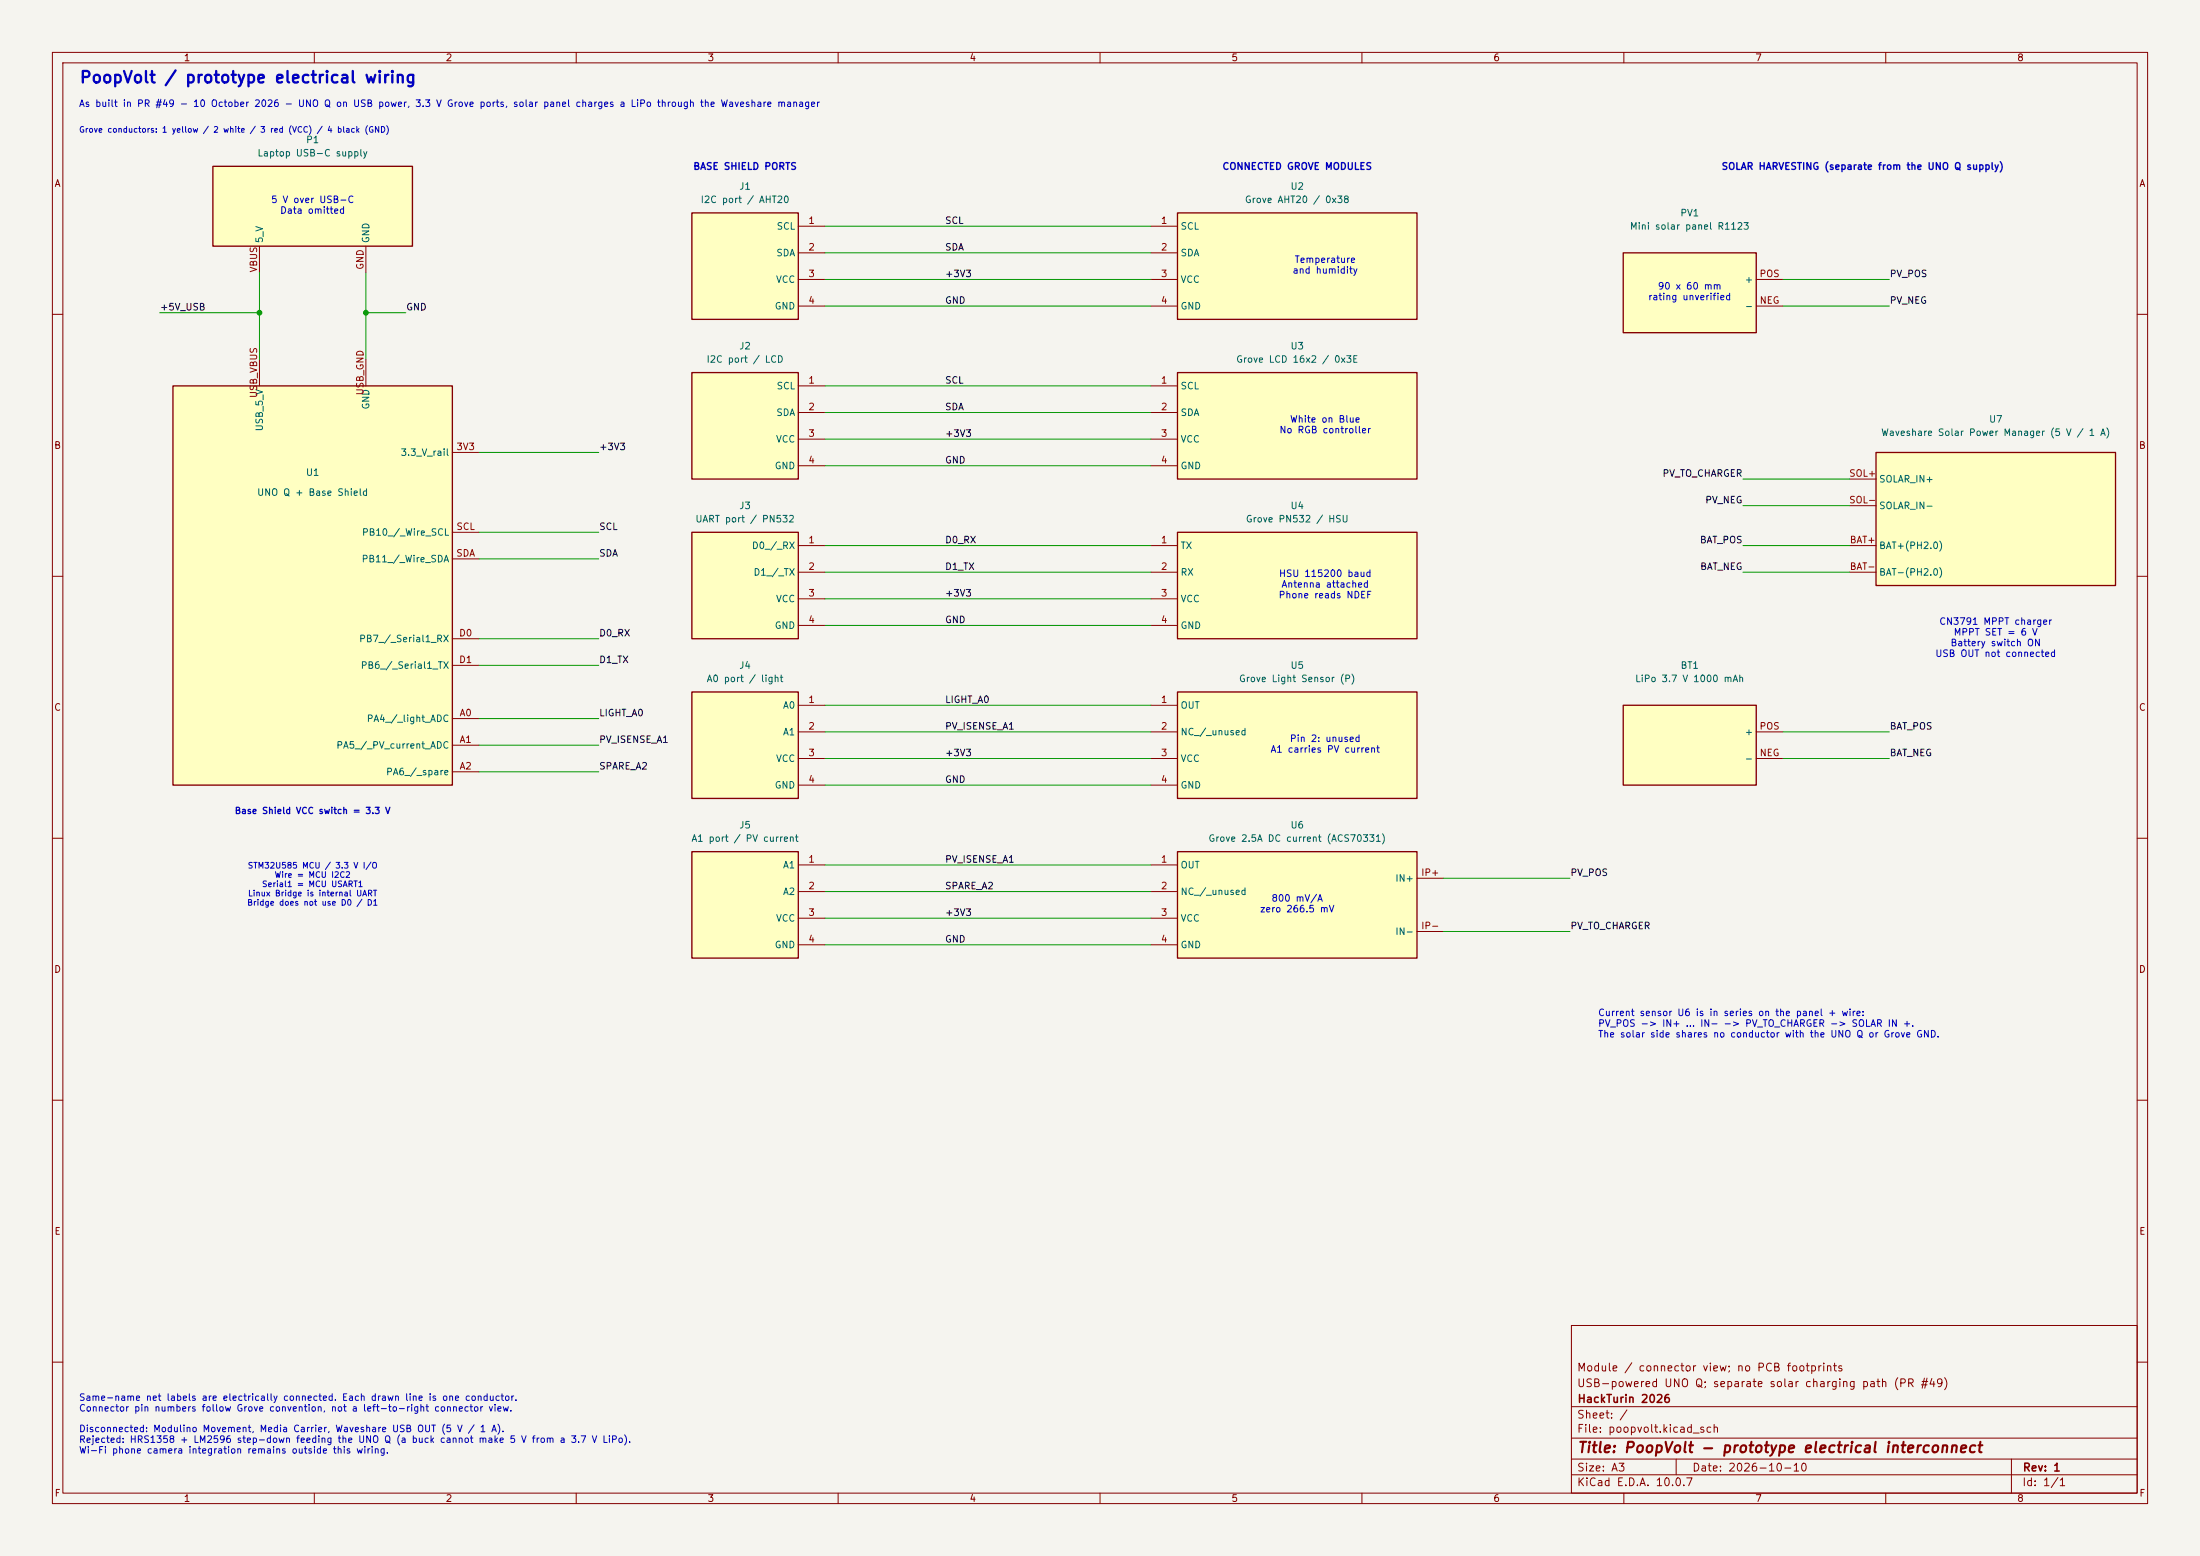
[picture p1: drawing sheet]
<svg xmlns="http://www.w3.org/2000/svg" width="420mm" height="297mm" viewBox="0 0 420 297" stroke-linecap="round" stroke-linejoin="round" font-family="sans-serif">
<path d="M0 0h420v297h-420z" fill="#f5f4ef" stroke="#f5f4ef" stroke-width=".19"/>
<g fill="none" stroke="#840000" stroke-width=".19">
<path d="M10 10h400v277h-400zM12 12h396v273h-396zM60 10v2M110 10v2M160 10v2M210 10v2M260 10v2M310 10v2M360 10v2M10 60h2M408 60h2M10 110h2"/>
<path d="M408 110h2M10 160h2M408 160h2M10 210h2M408 210h2M300 253h108v32h-108zM10 260h2M300 278.5h108M300 274.5h108M300 268.5h108M320 278.5v3M384 278.5v6.5"/>
<path d="M408 260h2M60 285v2M110 285v2M160 285v2M210 285v2M260 285v2M300 281.5h108M310 285v2M360 285v2"/>
</g>
<path d="M309.9 134.6h25.4v15.3h-25.4z" fill="#ffffc2"/>
<path d="M309.9 134.6h25.4v15.3h-25.4z" fill="none" stroke="#840000" stroke-width=".25"/>
<path d="M335.3 139.7h5.1M335.3 144.8h5.1" fill="none" stroke="#840000" stroke-width=".19"/>
<path d="M132.1 101.6h20.3v20.3h-20.3z" fill="#ffffc2"/>
<path d="M132.1 101.6h20.3v20.3h-20.3z" fill="none" stroke="#840000" stroke-width=".25"/>
<path d="M152.4 104.1h5.1M152.4 109.2h5.1M152.4 114.3h5.1M152.4 119.4h5.1" fill="none" stroke="#840000" stroke-width=".19"/>
<path d="M132.1 71.1h20.3v20.3h-20.3z" fill="#ffffc2"/>
<path d="M132.1 71.1h20.3v20.3h-20.3z" fill="none" stroke="#840000" stroke-width=".25"/>
<path d="M152.4 73.7h5.1M152.4 78.7h5.1M152.4 83.8h5.1M152.4 88.9h5.1" fill="none" stroke="#840000" stroke-width=".19"/>
<path d="M309.9 48.3h25.4v15.2h-25.4z" fill="#ffffc2"/>
<path d="M309.9 48.3h25.4v15.2h-25.4z" fill="none" stroke="#840000" stroke-width=".25"/>
<path d="M335.3 58.4h5.1M335.3 53.3h5.1" fill="none" stroke="#840000" stroke-width=".19"/>
<path d="M358.1 86.4h45.8v25.4h-45.8z" fill="#ffffc2"/>
<path d="M358.1 86.4h45.8v25.4h-45.8z" fill="none" stroke="#840000" stroke-width=".25"/>
<path d="M353.1 91.4h5M353.1 96.5h5M353.1 104.1h5M353.1 109.2h5" fill="none" stroke="#840000" stroke-width=".19"/>
<path d="M132.1 162.6h20.3v20.3h-20.3z" fill="#ffffc2"/>
<path d="M132.1 162.6h20.3v20.3h-20.3z" fill="none" stroke="#840000" stroke-width=".25"/>
<path d="M152.4 165.1h5.1M152.4 170.2h5.1M152.4 175.3h5.1M152.4 180.3h5.1" fill="none" stroke="#840000" stroke-width=".19"/>
<path d="M132.1 132.1h20.3v20.3h-20.3z" fill="#ffffc2"/>
<path d="M132.1 132.1h20.3v20.3h-20.3z" fill="none" stroke="#840000" stroke-width=".25"/>
<path d="M152.4 134.6h5.1M152.4 139.7h5.1M152.4 144.8h5.1M152.4 149.9h5.1" fill="none" stroke="#840000" stroke-width=".19"/>
<path d="M224.8 71.1h45.7v20.3h-45.7z" fill="#ffffc2"/>
<path d="M224.8 71.1h45.7v20.3h-45.7z" fill="none" stroke="#840000" stroke-width=".25"/>
<path d="M219.7 73.7h5.1M219.7 78.7h5.1M219.7 83.8h5.1M219.7 88.9h5.1" fill="none" stroke="#840000" stroke-width=".19"/>
<path d="M224.8 40.6h45.7v20.4h-45.7z" fill="#ffffc2"/>
<path d="M224.8 40.6h45.7v20.4h-45.7z" fill="none" stroke="#840000" stroke-width=".25"/>
<path d="M219.7 43.2h5.1M219.7 48.3h5.1M219.7 53.3h5.1M219.7 58.4h5.1" fill="none" stroke="#840000" stroke-width=".19"/>
<path d="M224.8 101.6h45.7v20.3h-45.7z" fill="#ffffc2"/>
<path d="M224.8 101.6h45.7v20.3h-45.7z" fill="none" stroke="#840000" stroke-width=".25"/>
<path d="M219.7 104.1h5.1M219.7 109.2h5.1M219.7 114.3h5.1M219.7 119.4h5.1" fill="none" stroke="#840000" stroke-width=".19"/>
<path d="M224.8 162.6h45.7v20.3h-45.7z" fill="#ffffc2"/>
<path d="M224.8 162.6h45.7v20.3h-45.7z" fill="none" stroke="#840000" stroke-width=".25"/>
<path d="M219.7 165.1h5.1M219.7 170.2h5.1M219.7 175.3h5.1M270.5 167.6h5.1M270.5 177.8h5.1M219.7 180.3h5.1" fill="none" stroke="#840000" stroke-width=".19"/>
<path d="M224.8 132.1h45.7v20.3h-45.7z" fill="#ffffc2"/>
<path d="M224.8 132.1h45.7v20.3h-45.7z" fill="none" stroke="#840000" stroke-width=".25"/>
<path d="M219.7 134.6h5.1M219.7 139.7h5.1M219.7 144.8h5.1M219.7 149.9h5.1" fill="none" stroke="#840000" stroke-width=".19"/>
<path d="M33 73.7h53.4v76.2h-53.4z" fill="#ffffc2"/>
<path d="M33 73.7h53.4v76.2h-53.4z" fill="none" stroke="#840000" stroke-width=".25"/>
<path d="M49.5 68.6v5.1M69.8 68.6v5.1M86.4 86.4h5M86.4 101.6h5M86.4 106.7h5M86.4 137.2h5M86.4 121.9h5M86.4 127h5M86.4 142.2h5M86.4 147.3h5" fill="none" stroke="#840000" stroke-width=".19"/>
<path d="M40.6 31.8h38.1v15.2h-38.1z" fill="#ffffc2"/>
<path d="M40.6 31.8h38.1v15.2h-38.1z" fill="none" stroke="#840000" stroke-width=".25"/>
<path d="M49.5 47v5.1M69.8 47v5.1" fill="none" stroke="#840000" stroke-width=".19"/>
<path d="M132.1 40.6h20.3v20.4h-20.3z" fill="#ffffc2"/>
<path d="M132.1 40.6h20.3v20.4h-20.3z" fill="none" stroke="#840000" stroke-width=".25"/>
<path d="M152.4 43.2h5.1M152.4 48.3h5.1M152.4 53.3h5.1M152.4 58.4h5.1" fill="none" stroke="#840000" stroke-width=".19"/>
<g fill="none" stroke="#009600" stroke-width=".19">
<path d="M30.5 59.7h19M49.5 52.1v16.5M69.8 52.1v16.5M69.8 59.7h7.7M157.5 53.3h62.2M157.5 58.4h62.2M157.5 43.2h62.2M157.5 48.3h62.2M340.4 53.3h20.3M340.4 58.4h20.3M157.5 73.7h62.2M157.5 78.7h62.2"/>
<path d="M91.4 86.4h22.9M157.5 83.8h62.2M157.5 88.9h62.2M332.7 91.4h20.4M332.7 96.5h20.4M91.4 101.6h22.9M91.4 106.7h22.9M157.5 109.2h62.2M157.5 104.1h62.2M157.5 119.4h62.2M157.5 114.3h62.2M332.7 109.2h20.4"/>
<path d="M332.7 104.1h20.4M91.4 137.2h22.9M91.4 127h22.9M91.4 121.9h22.9M157.5 139.7h62.2M157.5 134.6h62.2M340.4 139.7h20.3M91.4 142.2h22.9M91.4 147.3h22.9M157.5 149.9h62.2M157.5 144.8h62.2M340.4 144.8h20.3"/>
<path d="M157.5 165.1h62.2M157.5 170.2h62.2M157.5 175.3h62.2M275.6 177.8h24.1M275.6 167.6h24.1M157.5 180.3h62.2"/>
</g>
<g fill="#009600" stroke="#009600" stroke-width=".19">
<circle cx="69.8" cy="59.7" r=".46"/>
<circle cx="49.5" cy="59.7" r=".46"/>
</g>
<text font-size="2.2" fill="#0000c2" x="15.1" y="16.4">PoopVolt / prototype electrical wiring</text>
<text font-size="2" fill="#840000" x="301" y="277.8">Title: PoopVolt - prototype electrical interconnect</text>
<g font-size="1.5" fill="#840000">
<text x="300.9" y="262.1">Module / connector view; no PCB footprints</text>
<text x="300.9" y="265.1">USB-powered UNO Q; separate solar charging path (PR #49)</text>
<text x="301" y="268.1">HackTurin 2026</text>
<text x="300.9" y="273.8">File: poopvolt.kicad_sch</text>
<text x="300.9" y="271.1">Sheet: /</text>
<text x="300.9" y="281.2">Size: A3</text>
<text x="322.9" y="281.2">Date: 2026-10-10</text>
<text x="386" y="281.2">Rev: 1</text>
<text x="300.9" y="284">KiCad E.D.A. 10.0.7</text>
<text x="385.9" y="284">Id: 1/1</text>
</g>
<g font-size="1.3" fill="#840000">
<text x="35" y="12">1</text>
<text x="85" y="12">2</text>
<text x="135" y="12">3</text>
<text x="185" y="12">4</text>
<text x="235" y="12">5</text>
<text x="285" y="12">6</text>
<text x="335" y="12">7</text>
<text x="385" y="12">8</text>
<text x="10.3" y="36">A</text>
<text x="408.3" y="36">A</text>
<text x="10.2" y="86">B</text>
<text x="408.2" y="86">B</text>
<text x="10.2" y="136">C</text>
<text x="408.2" y="136">C</text>
<text x="10.2" y="186">D</text>
<text x="408.2" y="186">D</text>
<text x="10.3" y="236">E</text>
<text x="408.3" y="236">E</text>
<text x="10.3" y="286">F</text>
<text x="35" y="287">1</text>
<text x="85" y="287">2</text>
<text x="135" y="287">3</text>
<text x="185" y="287">4</text>
<text x="235" y="287">5</text>
<text x="285" y="287">6</text>
<text x="335" y="287">7</text>
<text x="385" y="287">8</text>
<text x="408.3" y="286">F</text>
</g>
<g font-size="1.3" fill="#0000c2">
<text x="15" y="20.7">As built in PR #49 - 10 October 2026 - UNO Q on USB power, 3.3 V Grove ports, solar panel charges a LiPo through the Waveshare manager</text>
<text x="132.2" y="32.7">BASE SHIELD PORTS</text>
<text x="233.3" y="32.7">CONNECTED GROVE MODULES</text>
<text x="328.5" y="32.7">SOLAR HARVESTING (separate from the UNO Q supply)</text>
<text x="51.6" y="39.1">5 V over USB-C</text>
<text x="53.4" y="41.1">Data omitted</text>
<text x="246.6" y="52.5">and humidity</text>
<text x="247" y="50.5">Temperature</text>
<text x="314.5" y="57.6">rating unverified</text>
<text x="316.4" y="55.6">90 x 60 mm</text>
<text x="244.1" y="83">No RGB controller</text>
<text x="246.2" y="81">White on Blue</text>
<text x="244" y="110.4">HSU 115200 baud</text>
<text x="244.5" y="112.5">Antenna attached</text>
<text x="244" y="114.5">Phone reads NDEF</text>
<text x="370.1" y="119.6">CN3791 MPPT charger</text>
<text x="369.4" y="125.7">USB OUT not connected</text>
<text x="372.3" y="123.7">Battery switch ON</text>
<text x="372.9" y="121.6">MPPT SET = 6 V</text>
<text x="242.4" y="144">A1 carries PV current</text>
<text x="246.1" y="141.9">Pin 2: unused</text>
<text x="242.6" y="172.4">800 mV/A</text>
<text x="240.4" y="174.5">zero 266.5 mV</text>
<text x="305" y="194.2">Current sensor U6 is in series on the panel + wire:</text>
<text x="305" y="196.3">PV_POS -&gt; IN+ ... IN- -&gt; PV_TO_CHARGER -&gt; SOLAR IN +.</text>
<text x="305" y="198.3">The solar side shares no conductor with the UNO Q or Grove GND.</text>
<text x="15" y="267.7">Same-name net labels are electrically connected. Each drawn line is one conductor.</text>
<text x="15" y="269.7">Connector pin numbers follow Grove convention, not a left-to-right connector view.</text>
<text x="15" y="273.7">Disconnected: Modulino Movement, Media Carrier, Waveshare USB OUT (5 V / 1 A).</text>
<text x="15" y="275.7">Rejected: HRS1358 + LM2596 step-down feeding the UNO Q (a buck cannot make 5 V from a 3.7 V LiPo).</text>
<text x="15" y="277.8">Wi-Fi phone camera integration remains outside this wiring.</text>
</g>
<g font-size="1.3" fill="#006464">
<text x="58.3" y="27.6">P1</text>
<text x="49" y="30.2">Laptop USB-C supply</text>
<text x="133.6" y="39.1">I2C port / AHT20</text>
<text x="141" y="36.5">J1</text>
<text x="237.5" y="39.1">Grove AHT20 / 0x38</text>
<text x="246.3" y="36.5">U2</text>
<text x="320.7" y="41.6">PV1</text>
<text x="50.5" y="46.5" transform="rotate(-90 50.5 46.5)">5_V</text>
<text x="70.8" y="46.5" transform="rotate(-90 70.8 46.5)">GND</text>
<text x="148.2" y="44.1">SCL</text>
<text x="225.3" y="44.1">SCL</text>
<text x="311.1" y="44.1">Mini solar panel R1123</text>
<text x="148.1" y="49.2">SDA</text>
<text x="225.3" y="49.2">SDA</text>
<text x="147.8" y="59.4">GND</text>
<text x="148" y="54.3">VCC</text>
<text x="225.3" y="54.3">VCC</text>
<text x="225.3" y="59.4">GND</text>
<text x="333" y="59.4">-</text>
<text x="333" y="54.3">+</text>
<text x="134.8" y="69.5">I2C port / LCD</text>
<text x="141" y="67">J2</text>
<text x="235.9" y="69.5">Grove LCD 16x2 / 0x3E</text>
<text x="246.3" y="67">U3</text>
<text x="148.2" y="74.6">SCL</text>
<text x="225.3" y="74.6">SCL</text>
<text x="50.5" y="82.4" transform="rotate(-90 50.5 82.4)">USB_5_V</text>
<text x="70.8" y="78.3" transform="rotate(-90 70.8 78.3)">GND</text>
<text x="148.1" y="79.7">SDA</text>
<text x="225.3" y="79.7">SDA</text>
<text x="359" y="83.5">Waveshare Solar Power Manager (5 V / 1 A)</text>
<text x="379.6" y="81">U7</text>
<text x="76.4" y="87.3">3.3_V_rail</text>
<text x="147.8" y="89.9">GND</text>
<text x="148" y="84.8">VCC</text>
<text x="225.3" y="84.8">VCC</text>
<text x="225.3" y="89.9">GND</text>
<text x="49" y="94.9">UNO Q + Base Shield</text>
<text x="58.3" y="91.1">U1</text>
<text x="358.6" y="92.4">SOLAR_IN+</text>
<text x="132.6" y="100">UART port / PN532</text>
<text x="141" y="97.5">J3</text>
<text x="237.7" y="100">Grove PN532 / HSU</text>
<text x="246.3" y="97.5">U4</text>
<text x="358.6" y="97.5">SOLAR_IN-</text>
<text x="68.9" y="107.6">PB11_/_Wire_SDA</text>
<text x="69" y="102.6">PB10_/_Wire_SCL</text>
<text x="143.4" y="105.1">D0_/_RX</text>
<text x="225.3" y="105.1">TX</text>
<text x="358.6" y="105.1">BAT+(PH2.0)</text>
<text x="143.7" y="110.2">D1_/_TX</text>
<text x="225.3" y="110.2">RX</text>
<text x="358.6" y="110.2">BAT-(PH2.0)</text>
<text x="148" y="115.3">VCC</text>
<text x="225.3" y="115.3">VCC</text>
<text x="68.4" y="122.9">PB7_/_Serial1_RX</text>
<text x="147.8" y="120.3">GND</text>
<text x="225.3" y="120.3">GND</text>
<text x="68.8" y="128">PB6_/_Serial1_TX</text>
<text x="134.8" y="130.5">A0 port / light</text>
<text x="141" y="128">J4</text>
<text x="236.4" y="130.5">Grove Light Sensor (P)</text>
<text x="246.3" y="128">U5</text>
<text x="312.1" y="130.5">LiPo 3.7 V 1000 mAh</text>
<text x="320.7" y="128">BT1</text>
<text x="149.4" y="135.6">A0</text>
<text x="225.3" y="135.6">OUT</text>
<text x="64.1" y="143.2">PA5_/_PV_current_ADC</text>
<text x="69.9" y="138.1">PA4_/_light_ADC</text>
<text x="149.4" y="140.7">A1</text>
<text x="225.3" y="140.7">NC_/_unused</text>
<text x="333" y="140.7">+</text>
<text x="73.6" y="148.3">PA6_/_spare</text>
<text x="148" y="145.7">VCC</text>
<text x="225.3" y="145.7">VCC</text>
<text x="333" y="145.7">-</text>
<text x="147.8" y="150.8">GND</text>
<text x="225.3" y="150.8">GND</text>
<text x="131.9" y="161">A1 port / PV current</text>
<text x="141" y="158.4">J5</text>
<text x="230.6" y="161">Grove 2.5A DC current (ACS70331)</text>
<text x="246.3" y="158.4">U6</text>
<text x="149.4" y="166.1">A1</text>
<text x="225.3" y="166.1">OUT</text>
<text x="149.4" y="171.1">A2</text>
<text x="225.3" y="171.1">NC_/_unused</text>
<text x="266.3" y="168.6">IN+</text>
<text x="148" y="176.2">VCC</text>
<text x="225.3" y="176.2">VCC</text>
<text x="266.3" y="178.8">IN-</text>
<text x="147.8" y="181.3">GND</text>
<text x="225.3" y="181.3">GND</text>
</g>
<g font-size="1.3" fill="#a90000">
<text x="154.2" y="43">1</text>
<text x="221.5" y="43">1</text>
<text x="49.4" y="52.1" transform="rotate(-90 49.4 52.1)">VBUS</text>
<text x="69.7" y="51.6" transform="rotate(-90 69.7 51.6)">GND</text>
<text x="154.2" y="48.1">2</text>
<text x="154.2" y="53.2">3</text>
<text x="221.5" y="48.1">2</text>
<text x="221.5" y="53.2">3</text>
<text x="335.8" y="53.2">POS</text>
<text x="154.2" y="58.3">4</text>
<text x="221.5" y="58.3">4</text>
<text x="335.8" y="58.3">NEG</text>
<text x="49.4" y="76.1" transform="rotate(-90 49.4 76.1)">USB_VBUS</text>
<text x="69.7" y="75.6" transform="rotate(-90 69.7 75.6)">USB_GND</text>
<text x="154.2" y="73.5">1</text>
<text x="221.5" y="73.5">1</text>
<text x="154.2" y="78.6">2</text>
<text x="154.2" y="83.7">3</text>
<text x="221.5" y="78.6">2</text>
<text x="221.5" y="83.7">3</text>
<text x="87" y="86.2">3V3</text>
<text x="154.2" y="88.8">4</text>
<text x="221.5" y="88.8">4</text>
<text x="352.9" y="91.3">SOL+</text>
<text x="87" y="101.5">SCL</text>
<text x="352.9" y="96.4">SOL-</text>
<text x="87" y="106.5">SDA</text>
<text x="154.2" y="104">1</text>
<text x="221.5" y="104">1</text>
<text x="353" y="104">BAT+</text>
<text x="154.2" y="109.1">2</text>
<text x="221.5" y="109.1">2</text>
<text x="353" y="109.1">BAT-</text>
<text x="154.2" y="114.2">3</text>
<text x="154.2" y="119.2">4</text>
<text x="221.5" y="114.2">3</text>
<text x="221.5" y="119.2">4</text>
<text x="87.5" y="121.8">D0</text>
<text x="87.5" y="126.9">D1</text>
<text x="87.6" y="137">A0</text>
<text x="154.2" y="134.5">1</text>
<text x="221.5" y="134.5">1</text>
<text x="87.6" y="142.1">A1</text>
<text x="154.2" y="139.6">2</text>
<text x="221.5" y="139.6">2</text>
<text x="335.8" y="139.6">POS</text>
<text x="87.6" y="147.2">A2</text>
<text x="154.2" y="144.6">3</text>
<text x="154.2" y="149.7">4</text>
<text x="221.5" y="144.6">3</text>
<text x="221.5" y="149.7">4</text>
<text x="335.8" y="144.6">NEG</text>
<text x="154.2" y="165">1</text>
<text x="221.5" y="165">1</text>
<text x="271.2" y="167.5">IP+</text>
<text x="154.2" y="170">2</text>
<text x="221.5" y="170">2</text>
<text x="154.2" y="175.1">3</text>
<text x="221.5" y="175.1">3</text>
<text x="271.2" y="177.7">IP-</text>
<text x="154.2" y="180.2">4</text>
<text x="221.5" y="180.2">4</text>
</g>
<g font-size="1.3" fill="#0f0f0f">
<text x="180.3" y="43.1">SCL</text>
<text x="180.3" y="48.1">SDA</text>
<text x="180.3" y="53.2">+3V3</text>
<text x="360.7" y="53.2">PV_POS</text>
<text x="30.5" y="59.6">+5V_USB</text>
<text x="77.4" y="59.6">GND</text>
<text x="180.3" y="58.3">GND</text>
<text x="360.7" y="58.3">PV_NEG</text>
<text x="180.3" y="73.5">SCL</text>
<text x="180.3" y="78.6">SDA</text>
<text x="180.3" y="83.7">+3V3</text>
<text x="114.3" y="86.2">+3V3</text>
<text x="180.3" y="88.8">GND</text>
<text x="317.3" y="91.3">PV_TO_CHARGER</text>
<text x="114.3" y="101.5">SCL</text>
<text x="325.4" y="96.4">PV_NEG</text>
<text x="114.3" y="106.6">SDA</text>
<text x="180.3" y="104">D0_RX</text>
<text x="324.4" y="104">BAT_POS</text>
<text x="180.3" y="109.1">D1_TX</text>
<text x="324.5" y="109.1">BAT_NEG</text>
<text x="180.3" y="119.3">GND</text>
<text x="180.3" y="114.2">+3V3</text>
<text x="114.3" y="121.8">D0_RX</text>
<text x="114.3" y="126.9">D1_TX</text>
<text x="114.3" y="137">LIGHT_A0</text>
<text x="180.3" y="134.5">LIGHT_A0</text>
<text x="114.3" y="142.1">PV_ISENSE_A1</text>
<text x="180.3" y="139.6">PV_ISENSE_A1</text>
<text x="360.7" y="139.6">BAT_POS</text>
<text x="114.3" y="147.2">SPARE_A2</text>
<text x="180.3" y="144.7">+3V3</text>
<text x="180.3" y="149.7">GND</text>
<text x="360.7" y="144.7">BAT_NEG</text>
<text x="180.3" y="165">PV_ISENSE_A1</text>
<text x="299.7" y="167.5">PV_POS</text>
<text x="180.3" y="170.1">SPARE_A2</text>
<text x="180.3" y="175.1">+3V3</text>
<text x="299.7" y="177.7">PV_TO_CHARGER</text>
<text x="180.3" y="180.2">GND</text>
</g>
<text font-size="1.2" fill="#0000c2" x="44.7" y="155.7">Base Shield VCC switch = 3.3 V</text>
<g font-size="1.1" fill="#0000c2">
<text x="15" y="25.6">Grove conductors: 1 yellow / 2 white / 3 red (VCC) / 4 black (GND)</text>
<text x="47.2" y="166">STM32U585 MCU / 3.3 V I/O</text>
<text x="52.3" y="167.8">Wire = MCU I2C2</text>
<text x="47.1" y="173.1">Bridge does not use D0 / D1</text>
<text x="47.2" y="171.4">Linux Bridge is internal UART</text>
<text x="49.9" y="169.6">Serial1 = MCU USART1</text>
</g>
</svg>
